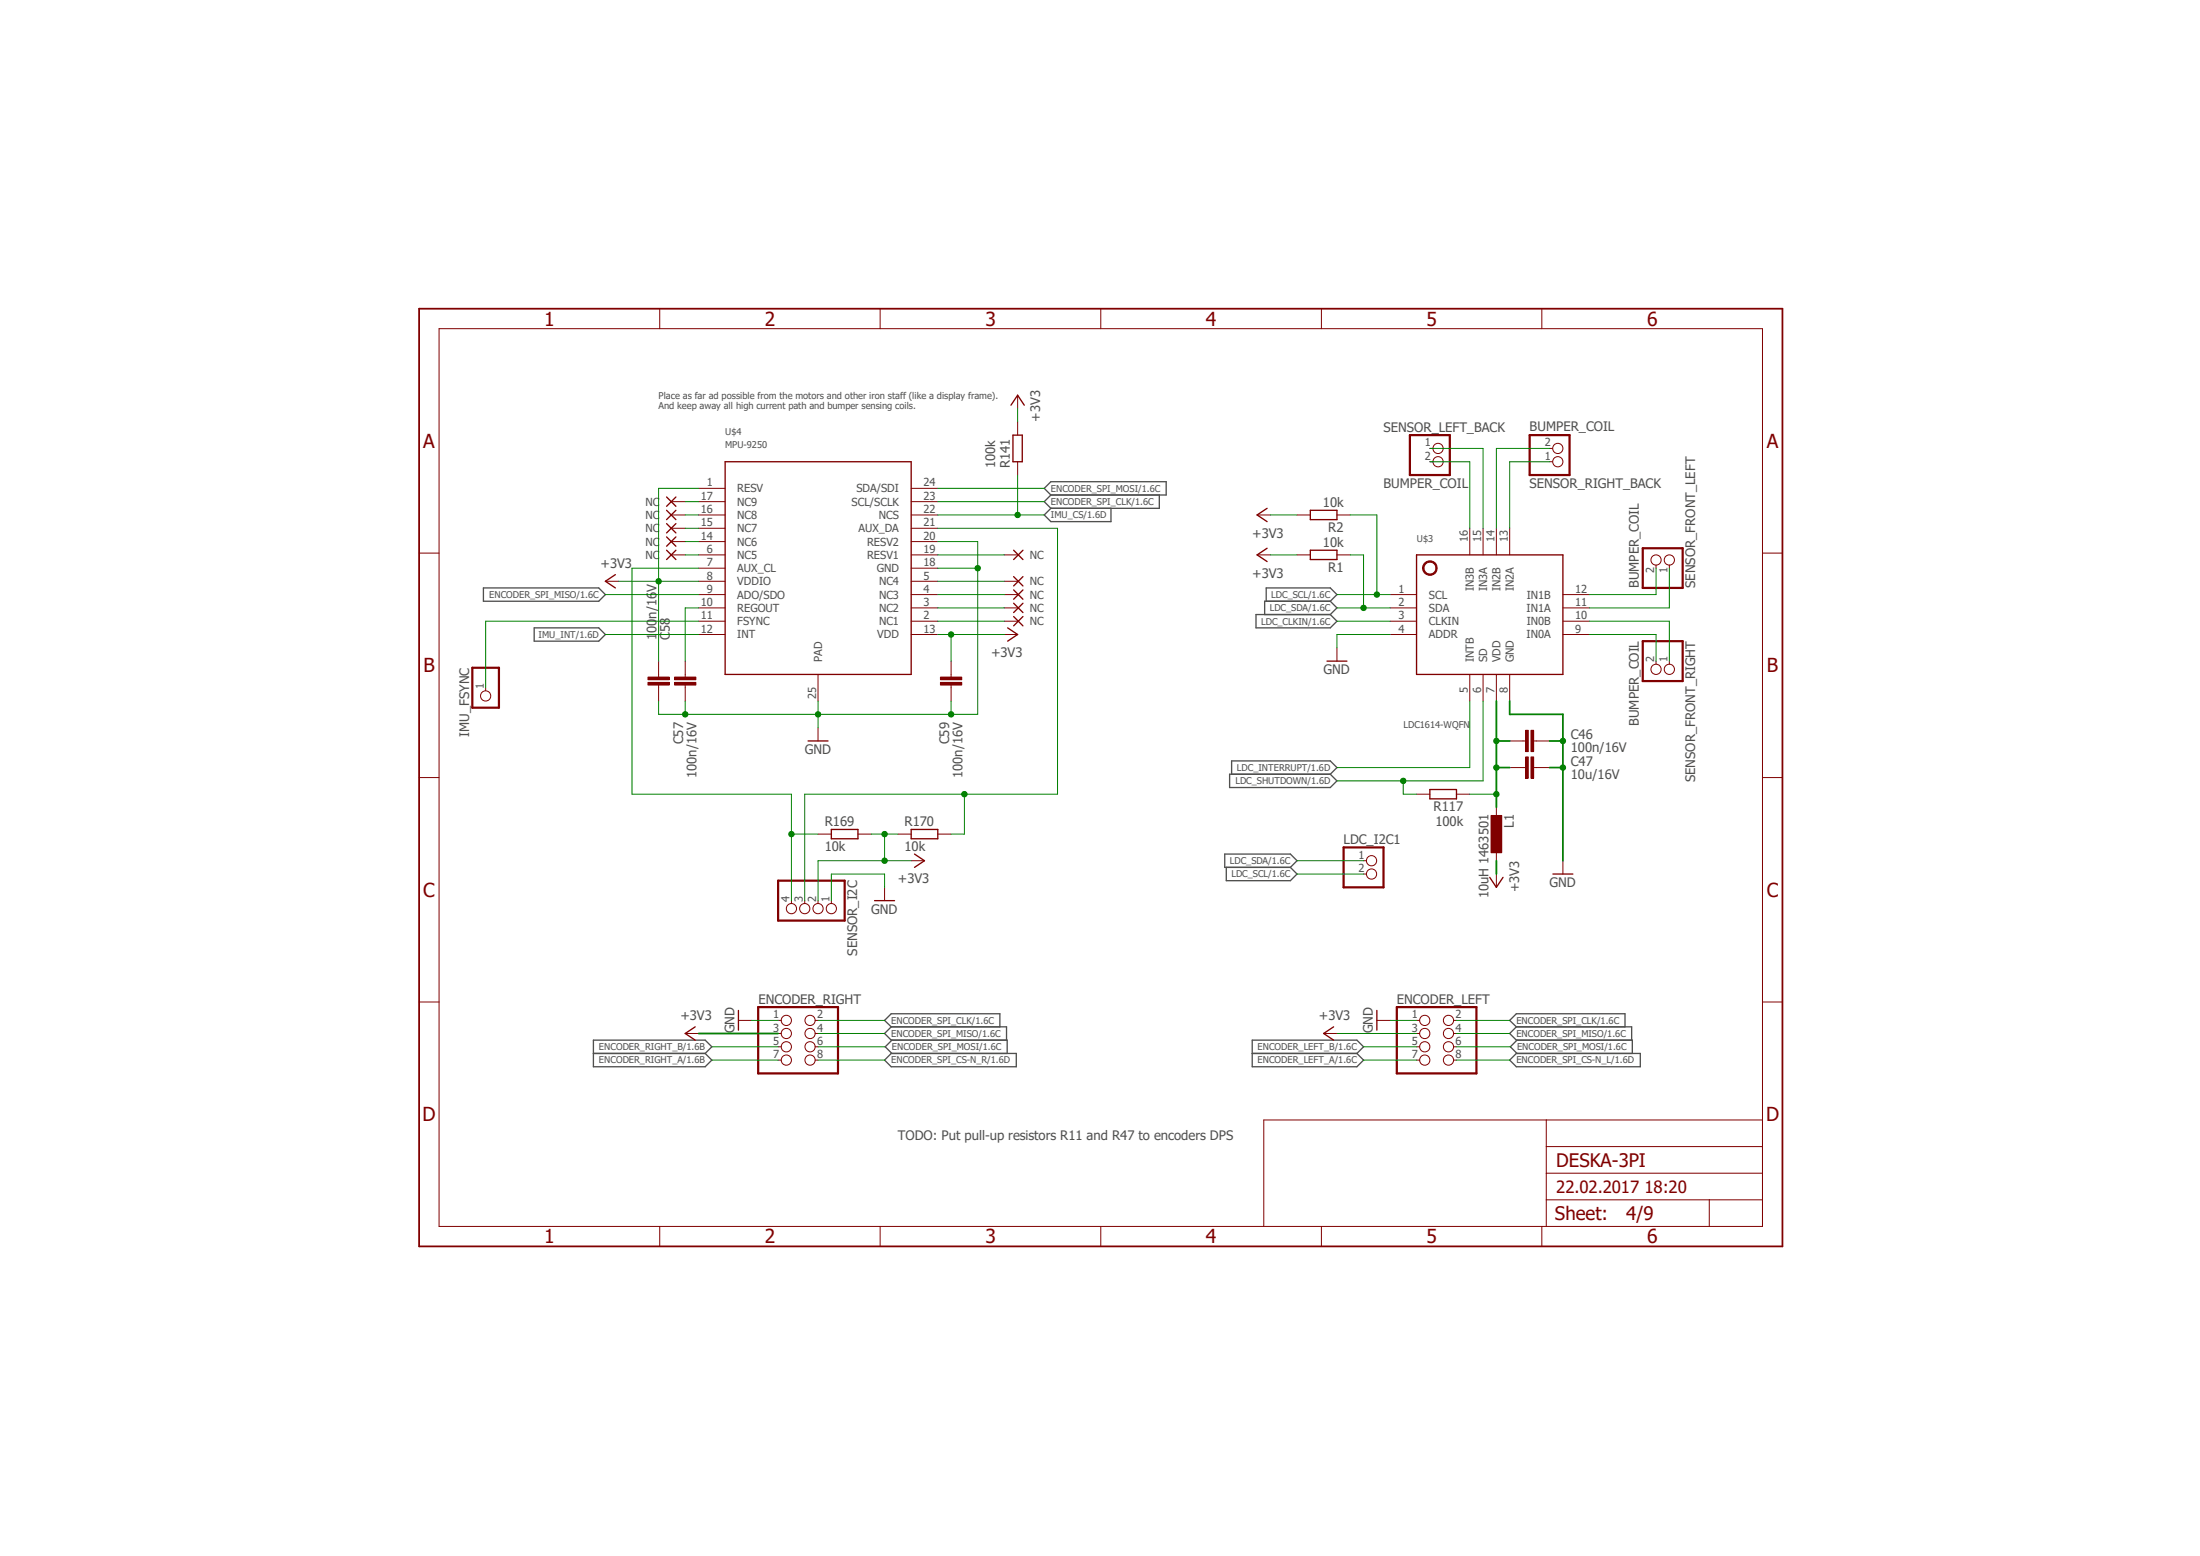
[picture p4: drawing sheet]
<svg xmlns="http://www.w3.org/2000/svg" width="420mm" height="297mm" viewBox="0 0 420 297" stroke-linecap="round" stroke-linejoin="round" font-family="sans-serif">
<path d="M79.5 58.6l261.2 179.9M340.7 58.6l-261.2 179.9" fill="none" stroke="#fff" stroke-width=".19"/>
<g fill="none" stroke="#505050" stroke-width=".25">
<path d="M200.6 91.9h22v2.6h-22l-1.3-1.3zM200.6 94.5l-1.3 1.3 1.3 1.2M200.6 97l-1.3 1.3 1.3 1.3h11.5v-2.6M221.3 94.5v2.5h-20.7M92.3 112.2h22l1.3 1.3-1.3 1.3h-22zM102 119.8h12.3l1.3 1.3-1.3 1.3h-12.3zM239.8 117.3h14.2l1.2 1.3-1.2 1.2h-14.2zM241.7 114.8v-2.6h12.3l1.2 1.3-1.2 1.3M254 114.8h-12.6v2.5M254 114.8l1.2 1.2-1.2 1.3M234.7 147.8h19.3l1.2 1.3-1.2 1.2h-19.3zM235.1 147.8v-2.6h18.9l1.2 1.3-1.2 1.3"/>
<path d="M233.8 163h12.5l1.3 1.3-1.3 1.3h-12.5zM234.1 165.6v2.5h12.2l1.3-1.3-1.3-1.2M113.3 198.5h21.3l1.3 1.3-1.3 1.3 1.3 1.3-1.3 1.2h-21.3zM170.1 196h22.1v2.5M170.1 196l-1.2 1.3 1.2 1.2h22.2v2.6M170.1 196l-1.2-1.2 1.2-1.3h20.8v2.5M170.3 198.5l-1.3 1.3 1.3 1.3M239.1 198.5h19.9l1.3 1.3-1.3 1.3 1.3 1.3-1.3 1.2h-19.9zM289.5 196l-1.3 1.3 1.3 1.2h22.1v2.6M289.5 196h22v2.5M289.5 196l-1.3-1.2 1.3-1.3h20.7v2.5M289.6 198.5l-1.3 1.3 1.3 1.3"/>
<path d="M113.3 201.1h21.3M168.9 202.4l1.2-1.3h23.9v2.5h-23.9zM239.1 201.1h19.9M289.5 201.1h23.6v2.5h-23.6l-1.3-1.2z"/>
</g>
<g fill="none" stroke="#800000" stroke-width=".19">
<path d="M125.9 58.9v3.8M168 58.9v3.8M210.1 58.9v3.8M252.3 58.9v3.8M294.3 58.9v3.8M83.8 62.7h252.7v171.4h-252.7zM80 105.6h3.8M265.4 118.6h5M265.4 116h5M265.4 113.5h5M280.6 100.8v5.1M283.1 100.8v5.1"/>
<path d="M285.7 100.8v5.1M288.2 100.8v5.1M298.4 118.6h5M298.4 116h5M298.4 113.5h5M336.5 105.6h3.8M265.4 121.1h5M280.6 128.7v5.1M283.1 128.7v5.1M285.7 128.7v5.1M288.2 128.7v5.1M298.4 121.1h5"/>
<path d="M80 148.4h3.8M336.5 148.4h3.8M298.4 164.3v2.5M80 191.3h3.8M141 194.8h2.5M262.8 194.8h2.6M336.5 191.3h3.8M295.2 213.8v20.3M295.2 218.9h41.3M336.5 213.8h-95.2v20.3M125.9 234.1v3.8M168 234.1v3.8"/>
<path d="M210.1 234.1v3.8M252.3 234.1v3.8M294.3 234.1v3.8M295.2 229h41.3M295.2 223.9h41.3M326.3 229v5.1"/>
</g>
<path d="M80 58.9h260.3v179h-260.3z" fill="none" stroke="#800000" stroke-width=".34"/>
<path d="M270.4 105.9h28v22.8h-28zM296.5 166.8h3.8M141 192.9v3.7M262.8 192.9v3.7" fill="none" stroke="#800000" stroke-width=".25"/>
<path d="M271.9 107.5a1.4 1.4 0 0 1 2.2 .2 1.4 1.4 0 0 1-.7 2.1 1.4 1.4 0 0 1-1.8-1.3h.2a1.15 1.15 0 0 1 1.6-1.2 1.15 1.15 0 0 1 .4 1.9 1.15 1.15 0 0 1-1.9-.4l-.1-.3h-.2z" fill-rule="evenodd" fill="#800000"/>
<g fill="none" stroke="#800000" stroke-width=".19">
<path d="M240 98.3h2.5M247.6 98.3h2.5M255.2 98.3h2.6M273 88.1h.6M273 85.6h.6M295.8 88.1h.6M295.8 85.6h.6M240 105.9h2.5M247.6 105.9h2.5M255.2 105.9h2.6M271.9 107.5a1.4 1.4 0 0 1 2.2 .2 1.4 1.4 0 0 1-.7 2.1 1.4 1.4 0 0 1-1.8-1.3h.2a1.15 1.15 0 0 1 1.6-1.2 1.15 1.15 0 0 1 .4 1.9 1.15 1.15 0 0 1-1.9-.4l-.1-.3h-.2zM316.1 107.9v.6"/>
<path d="M318.7 107.9v.6M255.2 123.7v2.5M316.1 126.2v.5M318.7 126.2v.5M290.7 141.4h.6M292.8 141.4h.5M285.7 166.8v2.6M130.8 197.3h2.5M252.7 197.3h2.5"/>
<circle cx="274.5" cy="88.1" r=".98"/>
<circle cx="274.5" cy="85.6" r=".98"/>
<circle cx="297.4" cy="88.1" r=".98"/>
<circle cx="297.4" cy="85.6" r=".98"/>
<circle cx="316.1" cy="106.9" r=".98"/>
<circle cx="318.7" cy="106.9" r=".98"/>
<circle cx="316.1" cy="127.8" r=".98"/>
<circle cx="318.7" cy="127.8" r=".98"/>
</g>
<path d="M241.9 97l-1.9 1.3 1.9 1.3M250.1 97.4h5.1v1.8h-5.1zM241.9 104.6l-1.9 1.3 1.9 1.3M250.1 105h5.1v1.8h-5.1zM253.3 126.2h3.8M284.4 167.5l1.3 1.9 1.2-1.9M132.7 196l-1.9 1.3 1.9 1.2M254.6 196l-1.9 1.3 1.9 1.2" fill="none" stroke="#800000" stroke-width=".25"/>
<path d="M269.2 83.1h7.6v7.6h-7.6zM292 83.1h7.6v7.6h-7.6zM313.6 104.6h7.6v7.6h-7.6zM313.6 122.4h7.6v7.6h-7.6z" fill="none" stroke="#800000" stroke-width=".42"/>
<path d="M292.3 139.4h.5v4.1h-.5z" fill-rule="evenodd" fill="#800000"/>
<path d="M292.3 139.4h.5v4.1h-.5z" fill="none" stroke="#800000" stroke-width=".19"/>
<path d="M291.3 139.4h.5v4.1h-.5z" fill-rule="evenodd" fill="#800000"/>
<path d="M291.3 139.4h.5v4.1h-.5zM288.2 141.4h2.5M290.7 146.5h.6M292.8 146.5h.5M293.3 141.4h2.5" fill="none" stroke="#800000" stroke-width=".19"/>
<path d="M292.3 144.5h.5v4h-.5z" fill-rule="evenodd" fill="#800000"/>
<path d="M292.3 144.5h.5v4h-.5z" fill="none" stroke="#800000" stroke-width=".19"/>
<path d="M291.3 144.5h.5v4h-.5z" fill-rule="evenodd" fill="#800000"/>
<path d="M288.2 146.5h2.5M291.3 144.5h.5v4h-.5zM293.3 146.5h2.5" fill="none" stroke="#800000" stroke-width=".19"/>
<path d="M284.6 155.7h2.1v7.1h-2.1z" fill-rule="evenodd" fill="#800000"/>
<g fill="none" stroke="#800000" stroke-width=".19">
<path d="M133.3 93.2h5.1M133.3 95.8h5.1M133.3 98.3h5.1M173.9 93.2h5.1M173.9 95.8h5.1M173.9 98.3h5.1M115.6 111h2.5M133.3 118.6h5.1M133.3 116h5.1M133.3 113.5h5.1M133.3 111h5.1M133.3 108.5h5.1"/>
<path d="M133.3 105.9h5.1M133.3 103.4h5.1M133.3 100.8h5.1M173.9 118.6h5.1M173.9 116h5.1M173.9 113.5h5.1M173.9 111h5.1M173.9 108.5h5.1M173.9 105.9h5.1M173.9 103.4h5.1M173.9 100.8h5.1M191.7 105.9h2.6"/>
<path d="M130.8 128.7v.5M130.8 130.8v.5M133.3 121.1h5.1M156.2 128.7v5.1M156.2 138.9v2.5M173.9 121.1h5.1M191.7 121.1h2.6M270.4 151.6h2.6M278 151.6h2.6M284.6 155.7h2.1v7.1h-2.1zM285.7 154.1v2.6M285.7 161.8v2.5"/>
</g>
<path d="M138.4 88.1h35.5v40.6h-35.5zM117.5 109.7l-1.9 1.3 1.9 1.2M192.4 119.8l1.9 1.3-1.9 1.3M193.5 105l1.8 1.8M195.3 105l-1.8 1.8M154.3 141.4h3.8M273 150.7h5v1.8h-5z" fill="none" stroke="#800000" stroke-width=".25"/>
<path d="M128.8 129.2h4v.6h-4z" fill-rule="evenodd" fill="#800000"/>
<path d="M128.8 129.2h4v.6h-4z" fill="none" stroke="#800000" stroke-width=".19"/>
<path d="M128.8 130.3h4v.5h-4z" fill-rule="evenodd" fill="#800000"/>
<path d="M125.7 128.7v.5M125.7 130.8v.5M128.8 130.3h4v.5h-4zM130.8 126.2v2.5M130.8 131.3v2.5" fill="none" stroke="#800000" stroke-width=".19"/>
<path d="M123.7 130.3h4.1v.5h-4.1z" fill-rule="evenodd" fill="#800000"/>
<path d="M123.7 130.3h4.1v.5h-4.1z" fill="none" stroke="#800000" stroke-width=".19"/>
<path d="M123.7 129.2h4.1v.6h-4.1z" fill-rule="evenodd" fill="#800000"/>
<path d="M123.7 129.2h4.1v.6h-4.1zM125.7 126.2v2.5M125.7 131.3v2.5M181.6 128.7v.5M181.6 130.8v.5" fill="none" stroke="#800000" stroke-width=".19"/>
<path d="M179.5 129.2h4.1v.6h-4.1z" fill-rule="evenodd" fill="#800000"/>
<path d="M179.5 129.2h4.1v.6h-4.1z" fill="none" stroke="#800000" stroke-width=".19"/>
<path d="M179.5 130.3h4.1v.5h-4.1z" fill-rule="evenodd" fill="#800000"/>
<g fill="none" stroke="#800000" stroke-width=".19">
<path d="M194.3 75.4v2.6M128.3 98.3h2.5M128.3 95.8h2.5M194.3 80.5v2.6M194.3 88.1v2.6M128.3 105.9h2.5M128.3 103.4h2.5M128.3 100.8h2.5M191.7 111h2.6M191.7 113.5h2.6M191.7 116h2.6M191.7 118.6h2.6"/>
<path d="M92.7 131.3v.5M179.5 130.3h4.1v.5h-4.1zM181.6 126.2v2.5M181.6 131.3v2.5M156.2 159.2h2.5M163.8 159.2h2.5M171.4 159.2h2.5M179 159.2h2.6M151.1 171.9v.6M153.6 171.9v.6M156.2 171.9v.6M158.7 171.9v.6"/>
<path d="M168.9 169.4v2.5M173.9 164.3h2.6M260.3 164.3h.6M260.3 166.8h.6M148.5 194.8h.6M148.5 197.3h.6M148.5 199.8h.6M155.6 194.8h.6M155.6 197.3h.6M155.6 199.8h.6M270.4 194.8h.6M270.4 197.3h.6"/>
<path d="M270.4 199.8h.6M277.5 194.8h.5M277.5 197.3h.5M277.5 199.8h.5M148.5 202.4h.6M155.6 202.4h.6M270.4 202.4h.6M277.5 202.4h.5"/>
<circle cx="92.7" cy="132.8" r=".98"/>
<circle cx="151.1" cy="173.4" r=".98"/>
<circle cx="153.6" cy="173.4" r=".98"/>
<circle cx="156.2" cy="173.4" r=".98"/>
<circle cx="158.7" cy="173.4" r=".98"/>
<circle cx="261.8" cy="166.8" r=".98"/>
<circle cx="261.8" cy="164.3" r=".98"/>
<circle cx="150.1" cy="194.8" r=".98"/>
<circle cx="150.1" cy="197.3" r=".98"/>
<circle cx="150.1" cy="199.8" r=".98"/>
<circle cx="154.6" cy="197.3" r=".98"/>
<circle cx="154.6" cy="199.8" r=".98"/>
<circle cx="154.6" cy="194.8" r=".98"/>
<circle cx="272" cy="194.8" r=".98"/>
<circle cx="272" cy="199.8" r=".98"/>
<circle cx="272" cy="197.3" r=".98"/>
<circle cx="276.5" cy="197.3" r=".98"/>
<circle cx="276.5" cy="199.8" r=".98"/>
<circle cx="276.5" cy="194.8" r=".98"/>
<circle cx="150.1" cy="202.4" r=".98"/>
<circle cx="154.6" cy="202.4" r=".98"/>
<circle cx="272" cy="202.4" r=".98"/>
<circle cx="276.5" cy="202.4" r=".98"/>
</g>
<g fill="none" stroke="#800000" stroke-width=".25">
<path d="M193 77.3l1.3-1.9 1.2 1.9M127.3 99.9l1.7 1.8M127.3 97.4l1.7 1.8M127.3 94.9l1.7 1.7M129 99.9l-1.7 1.8M129 97.4l-1.7 1.8M129 94.9l-1.7 1.7M193.4 83.1h1.8v5h-1.8zM127.3 105l1.7 1.8M127.3 102.5l1.7 1.8M129 105l-1.7 1.8M129 102.5l-1.7 1.8"/>
<path d="M193.5 110.1l1.8 1.7M193.5 112.6l1.8 1.8M193.5 115.1l1.8 1.8M193.5 117.7l1.8 1.8M195.3 110.1l-1.8 1.7M195.3 112.6l-1.8 1.8M195.3 115.1l-1.8 1.8M195.3 117.7l-1.8 1.8M158.7 158.3h5.1v1.8h-5.1zM173.9 158.3h5.1v1.8h-5.1zM167 171.9h3.8M174.6 163l1.9 1.3-1.9 1.3"/>
</g>
<path d="M90.2 127.5h5v7.6h-5zM148.5 168.1h12.7v7.6h-12.7zM256.5 161.8h7.6v7.6h-7.6zM144.7 192.2h15.3v12.7h-15.3zM266.7 192.2h15.2v12.7h-15.2z" fill="none" stroke="#800000" stroke-width=".42"/>
<path d="M143.5 194.8h5" fill="none" stroke="#008000" stroke-width=".19"/>
<path d="M288.2 133.8v2.6h10.2v27.9M295.8 146.5h2.6" fill="none" stroke="#008000" stroke-width=".34"/>
<circle cx="298.4" cy="146.5" r=".51" fill="#008000"/>
<circle cx="298.4" cy="146.5" r=".51" fill="none" stroke="#008000" stroke-width=".19"/>
<path d="M295.8 141.4h2.6" fill="none" stroke="#008000" stroke-width=".34"/>
<circle cx="298.4" cy="141.4" r=".51" fill="#008000"/>
<g fill="none" stroke="#008000" stroke-width=".19">
<path d="M179 108.5h7.6v27.9h-5M156.2 133.8v5.1M265.4 121.1h-10.2v2.6"/>
<circle cx="298.4" cy="141.4" r=".51"/>
</g>
<circle cx="156.2" cy="136.4" r=".51" fill="#008000"/>
<g fill="none" stroke="#008000" stroke-width=".19">
<path d="M179 103.4h7.6v5.1M156.2 136.4h25.4"/>
<circle cx="156.2" cy="136.4" r=".51"/>
</g>
<circle cx="186.6" cy="108.5" r=".51" fill="#008000"/>
<g fill="none" stroke="#008000" stroke-width=".19">
<path d="M125.7 136.4h30.5M130.8 133.8v2.6"/>
<circle cx="186.6" cy="108.5" r=".51"/>
</g>
<circle cx="130.8" cy="136.4" r=".51" fill="#008000"/>
<g fill="none" stroke="#008000" stroke-width=".19">
<path d="M181.6 133.8v2.6"/>
<circle cx="130.8" cy="136.4" r=".51"/>
</g>
<circle cx="181.6" cy="136.4" r=".51" fill="#008000"/>
<g fill="none" stroke="#008000" stroke-width=".19">
<path d="M179 93.2h20.3M179 95.8h20.3M257.8 98.3h5v15.2M115.6 113.5h17.7M255.2 113.5h10.2M255.2 118.6h10.2M125.7 133.8v2.6M168.9 169.4v-2.6h-10.2v5.1M135.9 199.8h12.6M156.2 194.8h12.7M156.2 197.3h12.7M156.2 199.8h12.8"/>
<path d="M260.3 199.8h10.1M265.4 194.8h5M278 194.8h10.2M278 197.3h10.2M278 199.8h10.3M156.2 202.4h12.7M260.3 202.4h10.1M278 202.4h10.2"/>
<circle cx="181.6" cy="136.4" r=".51"/>
</g>
<circle cx="262.8" cy="113.5" r=".51" fill="#008000"/>
<g fill="none" stroke="#008000" stroke-width=".19">
<path d="M255.2 116h10.2M257.8 105.9h2.5v10.1M247.6 166.8h12.7"/>
<circle cx="262.8" cy="113.5" r=".51"/>
</g>
<circle cx="260.3" cy="116" r=".51" fill="#008000"/>
<g fill="none" stroke="#008000" stroke-width=".19">
<path d="M283.1 133.8v15.3h-27.9M267.9 149.1v2.5h2.5M247.6 164.3h12.7"/>
<circle cx="260.3" cy="116" r=".51"/>
</g>
<circle cx="267.9" cy="149.1" r=".51" fill="#008000"/>
<g fill="none" stroke="#008000" stroke-width=".19">
<path d="M133.3 93.2h-7.6v17.8M242.5 98.3h5.1M118.1 111h15.2M242.5 105.9h5.1M280.6 133.8v12.7h-25.4"/>
<circle cx="267.9" cy="149.1" r=".51"/>
</g>
<path d="M285.7 164.3v2.5M133.3 197.3h15.2" fill="none" stroke="#008000" stroke-width=".34"/>
<circle cx="125.7" cy="111" r=".51" fill="#008000"/>
<g fill="none" stroke="#008000" stroke-width=".19">
<path d="M125.7 111v15.2M179 121.1h12.7M181.6 121.1v5.1"/>
<circle cx="125.7" cy="111" r=".51"/>
</g>
<circle cx="181.6" cy="121.1" r=".51" fill="#008000"/>
<g fill="none" stroke="#008000" stroke-width=".19">
<path d="M194.3 78v2.5M166.3 159.2h5.1M168.9 159.2v5.1M173.9 164.3h-17.7v7.6"/>
<circle cx="181.6" cy="121.1" r=".51"/>
</g>
<circle cx="168.9" cy="159.2" r=".51" fill="#008000"/>
<circle cx="168.9" cy="159.2" r=".51" fill="none" stroke="#008000" stroke-width=".19"/>
<circle cx="168.9" cy="164.3" r=".51" fill="#008000"/>
<g fill="none" stroke="#008000" stroke-width=".19">
<path d="M273 88.1h7.6v12.7M273 85.6h10.1v15.2M295.8 88.1h-7.6v12.7M295.8 85.6h-10.1v15.2M303.4 118.6h15.3v7.6M316.1 108.5v5h-12.7M318.7 108.5v7.5h-15.3M303.4 121.1h12.7v5.1M255.2 197.3h15.2"/>
<circle cx="168.9" cy="164.3" r=".51"/>
</g>
<path d="M285.7 133.8v20.3M285.7 141.4h2.5" fill="none" stroke="#008000" stroke-width=".34"/>
<circle cx="285.7" cy="141.4" r=".51" fill="#008000"/>
<circle cx="285.7" cy="141.4" r=".51" fill="none" stroke="#008000" stroke-width=".19"/>
<path d="M285.7 146.5h2.5" fill="none" stroke="#008000" stroke-width=".34"/>
<circle cx="285.7" cy="146.5" r=".51" fill="#008000"/>
<g fill="none" stroke="#008000" stroke-width=".19">
<path d="M280.6 151.6h5.1"/>
<circle cx="285.7" cy="146.5" r=".51"/>
</g>
<circle cx="285.7" cy="151.6" r=".51" fill="#008000"/>
<g fill="none" stroke="#008000" stroke-width=".19">
<path d="M179 98.3h20.3M194.3 90.7v7.6M133.3 116h-2.5v10.2M179 105.9h12.7"/>
<circle cx="285.7" cy="151.6" r=".51"/>
</g>
<circle cx="194.3" cy="98.3" r=".51" fill="#008000"/>
<g fill="none" stroke="#008000" stroke-width=".19">
<path d="M179 100.8h22.9v50.8h-48.3v20.3M115.6 121.1h17.7M184.1 151.6v7.6h-2.5"/>
<circle cx="194.3" cy="98.3" r=".51"/>
</g>
<circle cx="184.1" cy="151.6" r=".51" fill="#008000"/>
<g fill="none" stroke="#008000" stroke-width=".19">
<path d="M133.3 108.5h-12.7v43.1h30.5v20.3M151.1 159.2h5.1"/>
<circle cx="184.1" cy="151.6" r=".51"/>
</g>
<circle cx="151.1" cy="159.2" r=".51" fill="#008000"/>
<g fill="none" stroke="#008000" stroke-width=".19">
<path d="M130.8 98.3h2.5M130.8 95.8h2.5M130.8 105.9h2.5M130.8 103.4h2.5M130.8 100.8h2.5M133.3 118.6h-40.6v12.7M179 118.6h12.7M179 111h12.7M179 113.5h12.7M179 116h12.7M135.9 202.4h12.6"/>
<circle cx="151.1" cy="159.2" r=".51"/>
</g>
<g font-size="3.7" fill="#800000">
<text x="103.9" y="62.1">1</text>
<text x="146" y="62.1">2</text>
<text x="188.1" y="62.1">3</text>
<text x="230.2" y="62.1">4</text>
<text x="272.3" y="62.1">5</text>
<text x="314.4" y="62.1">6</text>
<text x="80.8" y="85.5">A</text>
<text x="337.3" y="85.5">A</text>
<text x="80.9" y="128.3">B</text>
<text x="337.3" y="128.3">B</text>
<text x="80.8" y="171.2">C</text>
<text x="337.3" y="171.2">C</text>
<text x="80.7" y="214">D</text>
<text x="337.1" y="214">D</text>
<text x="103.9" y="237.3">1</text>
<text x="146" y="237.3">2</text>
<text x="188.1" y="237.3">3</text>
<text x="230.2" y="237.3">4</text>
<text x="272.3" y="237.3">5</text>
<text x="314.5" y="237.3">6</text>
</g>
<g font-size="3.6" fill="#800000">
<text x="297.1" y="222.7">DESKA-3PI</text>
<text x="296.8" y="233">Sheet:</text>
<text x="310.4" y="232.8">4/9</text>
</g>
<text font-size="3.2" fill="#800000" x="297.1" y="227.8">22.02.2017 18:20</text>
<g font-size="2.5" fill="#505050">
<text x="198.6" y="80.5" transform="rotate(-90 198.6 80.5)">+3V3</text>
<text x="264.1" y="82.4">SENSOR_LEFT_BACK</text>
<text x="292" y="82.3">BUMPER_COIL</text>
<text x="190" y="89.4" transform="rotate(-90 190 89.4)">100k</text>
<text x="192.8" y="89.4" transform="rotate(-90 192.8 89.4)">R141</text>
<text x="264.1" y="93.2">BUMPER_COIL</text>
<text x="292" y="93.1">SENSOR_RIGHT_BACK</text>
<text x="252.6" y="96.8">10k</text>
<text x="253.6" y="101.6">R2</text>
<text x="239.1" y="102.6">+3V3</text>
<text x="252.6" y="104.4">10k</text>
<text x="114.6" y="108.5">+3V3</text>
<text x="239.1" y="110.2">+3V3</text>
<text x="253.6" y="109.2">R1</text>
<text x="312.8" y="112.2" transform="rotate(-90 312.8 112.2)">BUMPER_COIL</text>
<text x="323.6" y="112.2" transform="rotate(-90 323.6 112.2)">SENSOR_FRONT_LEFT</text>
<text x="125.4" y="122.1" transform="rotate(-90 125.4 122.1)">100n/16V</text>
<text x="127.9" y="122.1" transform="rotate(-90 127.9 122.1)">C58</text>
<text x="189.2" y="125.4">+3V3</text>
<text x="252.7" y="128.7">GND</text>
<text x="89.5" y="140.6" transform="rotate(-90 89.5 140.6)">IMU_FSYNC</text>
<text x="130.4" y="142.1" transform="rotate(-90 130.4 142.1)">C57</text>
<text x="153.6" y="144">GND</text>
<text x="181.2" y="142.1" transform="rotate(-90 181.2 142.1)">C59</text>
<text x="299.9" y="143.6">100n/16V</text>
<text x="299.9" y="141.1">C46</text>
<text x="312.8" y="138.6" transform="rotate(-90 312.8 138.6)">BUMPER_COIL</text>
<text x="133" y="148.5" transform="rotate(-90 133 148.5)">100n/16V</text>
<text x="183.7" y="148.5" transform="rotate(-90 183.7 148.5)">100n/16V</text>
<text x="299.9" y="148.7">10u/16V</text>
<text x="299.9" y="146.1">C47</text>
<text x="323.6" y="149.3" transform="rotate(-90 323.6 149.3)">SENSOR_FRONT_RIGHT</text>
<text x="273.7" y="154.9">R117</text>
<text x="157.4" y="157.7">R169</text>
<text x="172.7" y="157.7">R170</text>
<text x="256.5" y="161.1">LDC_I2C1</text>
<text x="274" y="157.7">100k</text>
<text x="289" y="158" transform="rotate(-90 289 158)">L1</text>
<text x="157.4" y="162.5">10k</text>
<text x="172.7" y="162.5">10k</text>
<text x="171.4" y="168.6">+3V3</text>
<text x="284.1" y="171.5" transform="rotate(-90 284.1 171.5)">10uH 1463501</text>
<text x="290" y="170.3" transform="rotate(-90 290 170.3)">+3V3</text>
<text x="295.8" y="169.4">GND</text>
<text x="166.3" y="174.5">GND</text>
<text x="163.7" y="182.4" transform="rotate(-90 163.7 182.4)">SENSOR_I2C</text>
<text x="144.8" y="191.6">ENCODER_RIGHT</text>
<text x="266.7" y="191.6">ENCODER_LEFT</text>
<text x="129.9" y="194.8">+3V3</text>
<text x="140.2" y="197.2" transform="rotate(-90 140.2 197.2)">GND</text>
<text x="251.8" y="194.8">+3V3</text>
<text x="262.1" y="197.2" transform="rotate(-90 262.1 197.2)">GND</text>
<text x="171.4" y="217.6">TODO: Put pull-up resistors R11 and R47 to encoders DPS</text>
</g>
<g font-size="2.1" fill="#505050">
<text x="272" y="85.2">1</text>
<text x="272" y="87.8">2</text>
<text x="294.9" y="87.8">1</text>
<text x="294.9" y="85.2">2</text>
<text x="133.8" y="95.4">17</text>
<text x="134.9" y="92.8">1</text>
<text x="140.8" y="94">RESV</text>
<text x="163.5" y="94">SDA/SDI</text>
<text x="176.3" y="92.8">24</text>
<text x="176.3" y="95.4">23</text>
<text x="123.2" y="101.6">NC</text>
<text x="123.2" y="99.1">NC</text>
<text x="123.2" y="96.5">NC</text>
<text x="133.8" y="100.5">15</text>
<text x="133.8" y="97.9">16</text>
<text x="140.8" y="101.6">NC7</text>
<text x="140.8" y="99.1">NC8</text>
<text x="140.8" y="96.5">NC9</text>
<text x="162.6" y="96.5">SCL/SCLK</text>
<text x="163.9" y="101.6">AUX_DA</text>
<text x="167.8" y="99.1">NCS</text>
<text x="176.3" y="100.5">21</text>
<text x="176.3" y="97.9">22</text>
<text x="123.2" y="106.7">NC</text>
<text x="123.2" y="104.1">NC</text>
<text x="133.8" y="103">14</text>
<text x="134.9" y="105.5">6</text>
<text x="140.8" y="106.7">NC5</text>
<text x="140.8" y="104.1">NC6</text>
<text x="165.5" y="106.7">RESV1</text>
<text x="165.5" y="104.1">RESV2</text>
<text x="176.3" y="105.5">19</text>
<text x="176.3" y="103">20</text>
<text x="196.6" y="106.7">NC</text>
<text x="280.2" y="103.5" transform="rotate(-90 280.2 103.5)">16</text>
<text x="282.8" y="103.5" transform="rotate(-90 282.8 103.5)">15</text>
<text x="285.3" y="103.5" transform="rotate(-90 285.3 103.5)">14</text>
<text x="287.9" y="103.5" transform="rotate(-90 287.9 103.5)">13</text>
<text x="134.9" y="113.2">9</text>
<text x="134.9" y="110.6">8</text>
<text x="134.9" y="108.1">7</text>
<text x="140.8" y="111.7">VDDIO</text>
<text x="140.8" y="109.2">AUX_CL</text>
<text x="167.4" y="109.2">GND</text>
<text x="167.8" y="111.8">NC4</text>
<text x="176.3" y="113.2">4</text>
<text x="176.3" y="110.6">5</text>
<text x="176.3" y="108.1">18</text>
<text x="196.6" y="111.7">NC</text>
<text x="267" y="113.2">1</text>
<text x="281.3" y="112.8" transform="rotate(-90 281.3 112.8)">IN3B</text>
<text x="283.9" y="112.9" transform="rotate(-90 283.9 112.9)">IN3A</text>
<text x="286.4" y="112.8" transform="rotate(-90 286.4 112.8)">IN2B</text>
<text x="289" y="112.9" transform="rotate(-90 289 112.9)">IN2A</text>
<text x="300.7" y="113.2">12</text>
<text x="315.8" y="109.4" transform="rotate(-90 315.8 109.4)">2</text>
<text x="318.3" y="109.4" transform="rotate(-90 318.3 109.4)">1</text>
<text x="133.8" y="118.2">11</text>
<text x="133.8" y="115.7">10</text>
<text x="140.8" y="119.3">FSYNC</text>
<text x="140.8" y="116.8">REGOUT</text>
<text x="140.8" y="114.3">ADO/SDO</text>
<text x="167.8" y="119.3">NC1</text>
<text x="167.8" y="116.8">NC2</text>
<text x="167.8" y="114.3">NC3</text>
<text x="176.3" y="118.2">2</text>
<text x="176.3" y="115.7">3</text>
<text x="196.6" y="114.3">NC</text>
<text x="196.6" y="116.8">NC</text>
<text x="196.6" y="119.3">NC</text>
<text x="267" y="118.2">3</text>
<text x="267" y="115.7">2</text>
<text x="272.8" y="119.3">CLKIN</text>
<text x="272.8" y="116.8">SDA</text>
<text x="272.8" y="114.3">SCL</text>
<text x="291.4" y="116.8">IN1A</text>
<text x="291.5" y="114.3">IN1B</text>
<text x="291.5" y="119.3">IN0B</text>
<text x="300.7" y="115.7">11</text>
<text x="300.7" y="118.2">10</text>
<text x="133.8" y="120.8">12</text>
<text x="140.8" y="121.9">INT</text>
<text x="167.5" y="121.9">VDD</text>
<text x="176.3" y="120.8">13</text>
<text x="267" y="120.8">4</text>
<text x="272.8" y="121.9">ADDR</text>
<text x="291.4" y="121.9">IN0A</text>
<text x="300.7" y="120.8">9</text>
<text x="92.4" y="131.5" transform="rotate(-90 92.4 131.5)">1</text>
<text x="156.9" y="126.4" transform="rotate(-90 156.9 126.4)">PAD</text>
<text x="281.3" y="126.4" transform="rotate(-90 281.3 126.4)">INTB</text>
<text x="283.9" y="126.4" transform="rotate(-90 283.9 126.4)">SD</text>
<text x="286.4" y="126.4" transform="rotate(-90 286.4 126.4)">VDD</text>
<text x="289" y="126.4" transform="rotate(-90 289 126.4)">GND</text>
<text x="315.8" y="126.4" transform="rotate(-90 315.8 126.4)">2</text>
<text x="318.3" y="126.4" transform="rotate(-90 318.3 126.4)">1</text>
<text x="155.8" y="133.3" transform="rotate(-90 155.8 133.3)">25</text>
<text x="280.2" y="132.2" transform="rotate(-90 280.2 132.2)">5</text>
<text x="282.8" y="132.2" transform="rotate(-90 282.8 132.2)">6</text>
<text x="285.3" y="132.2" transform="rotate(-90 285.3 132.2)">7</text>
<text x="287.9" y="132.2" transform="rotate(-90 287.9 132.2)">8</text>
<text x="259.3" y="163.9">1</text>
<text x="259.3" y="166.5">2</text>
<text x="150.7" y="172.1" transform="rotate(-90 150.7 172.1)">4</text>
<text x="153.3" y="172.1" transform="rotate(-90 153.3 172.1)">3</text>
<text x="155.8" y="172.1" transform="rotate(-90 155.8 172.1)">2</text>
<text x="158.4" y="172.1" transform="rotate(-90 158.4 172.1)">1</text>
<text x="147.6" y="194.4">1</text>
<text x="147.6" y="196.9">3</text>
<text x="156" y="194.4">2</text>
<text x="156" y="196.9">4</text>
<text x="269.5" y="194.4">1</text>
<text x="269.5" y="196.9">3</text>
<text x="277.9" y="194.4">2</text>
<text x="277.9" y="196.9">4</text>
<text x="147.6" y="199.5">5</text>
<text x="147.6" y="202">7</text>
<text x="156" y="199.5">6</text>
<text x="156" y="202">8</text>
<text x="269.5" y="199.5">5</text>
<text x="269.5" y="202">7</text>
<text x="277.9" y="199.5">6</text>
<text x="277.9" y="202">8</text>
</g>
<g font-size="1.8" fill="#505050">
<text x="125.7" y="76.1">Place as far ad possible from the motors and other iron staff (like a display frame).</text>
<text x="125.7" y="78">And keep away all high current path and bumper sensing coils.</text>
<text x="138.4" y="83.1">U$4</text>
<text x="138.4" y="85.6">MPU-9250</text>
<text x="200.6" y="93.9">ENCODER_SPI_MOSI/1.6C</text>
<text x="200.6" y="96.4">ENCODER_SPI_CLK/1.6C</text>
<text x="200.6" y="98.9">IMU_CS/1.6D</text>
<text x="270.5" y="103.4">U$3</text>
<text x="93.4" y="114.1">ENCODER_SPI_MISO/1.6C</text>
<text x="240.8" y="119.2">LDC_CLKIN/1.6C</text>
<text x="242.4" y="116.7">LDC_SDA/1.6C</text>
<text x="242.7" y="114.1">LDC_SCL/1.6C</text>
<text x="102.8" y="121.8">IMU_INT/1.6D</text>
<text x="267.9" y="138.9">LDC1614-WQFN</text>
<text x="235.8" y="149.7">LDC_SHUTDOWN/1.6D</text>
<text x="236.1" y="147.2">LDC_INTERRUPT/1.6D</text>
<text x="234.8" y="164.9">LDC_SDA/1.6C</text>
<text x="235.1" y="167.5">LDC_SCL/1.6C</text>
<text x="170.1" y="197.9">ENCODER_SPI_MISO/1.6C</text>
<text x="170.1" y="195.4">ENCODER_SPI_CLK/1.6C</text>
<text x="289.5" y="197.9">ENCODER_SPI_MISO/1.6C</text>
<text x="289.5" y="195.4">ENCODER_SPI_CLK/1.6C</text>
<text x="114.3" y="200.5">ENCODER_RIGHT_B/1.6B</text>
<text x="114.3" y="203">ENCODER_RIGHT_A/1.6B</text>
<text x="170.1" y="203">ENCODER_SPI_CS-N_R/1.6D</text>
<text x="170.3" y="200.5">ENCODER_SPI_MOSI/1.6C</text>
<text x="240.1" y="203">ENCODER_LEFT_A/1.6C</text>
<text x="240.1" y="200.5">ENCODER_LEFT_B/1.6C</text>
<text x="289.5" y="203">ENCODER_SPI_CS-N_L/1.6D</text>
<text x="289.6" y="200.5">ENCODER_SPI_MOSI/1.6C</text>
</g>
</svg>
